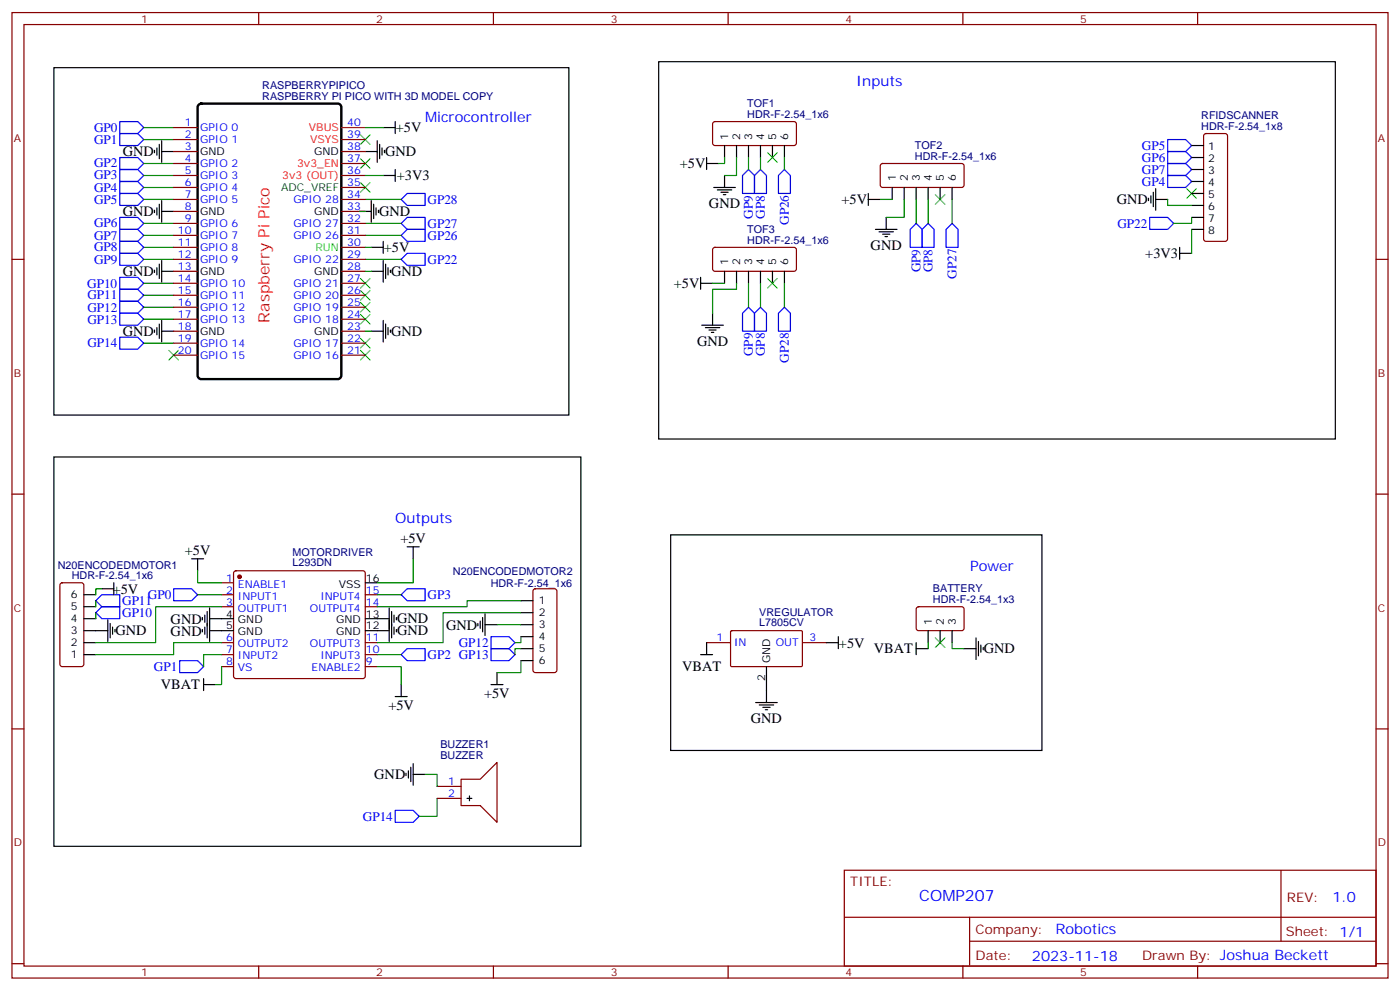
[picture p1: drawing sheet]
<svg xmlns="http://www.w3.org/2000/svg" width="412mm" height="292mm" viewBox="0 0 412 292" stroke-linecap="round" stroke-linejoin="round" font-family="sans-serif">
<g fill="none" stroke="#870000" stroke-width=".35">
<path d="M3.5 3.7h405.4v284.3h-405.4zM7.1 7.2h398.2v277.3h-398.2zM76.2 3.7v3.5M145.3 3.7v3.5M214.5 3.7v3.5M283.6 3.7v3.5M352.8 3.7v3.5M51.2 37.6h7M210.1 36l.5-.2 23.6 .1 .4 .6-.1 5.9-.6 .5-23.6-.1-.4-.6v-5.7zM354.8 39.5l.4-.2h5.7l.5 .2 .2 .5v30.4l-.2 .5-.5 .2h-5.7l-.5-.2-.2-.5v-30.4zM51.2 41.1h7M51.2 44.6h7"/>
<path d="M51.2 48.2h7M51.2 51.7h7M51.2 55.2h7M51.2 58.7h7M100.5 41.1h7.1M100.5 44.6h7.1M100.5 48.2h7.1M100.5 51.7h7.1M100.5 55.2h7.1M100.5 58.7h7.1M259.5 48.4l.5-.2h23.6l.4 .7-.1 5.9-.6 .4-23.6-.1-.4-.6v-5.6zM3.5 76.4h3.6"/>
<path d="M51.2 76.4h7M51.2 62.3h7M51.2 65.8h7M51.2 69.3h7M51.2 72.8h7M51.2 79.9h7M100.5 76.4h7.1M100.5 62.3h7.1M100.5 65.8h7.1M100.5 69.3h7.1M100.5 72.8h7.1M100.5 79.9h7.1"/>
<path d="M210.1 73.1l.5-.3 23.6 .1 .4 .7-.1 5.9-.6 .4-23.6-.1-.4-.6v-5.6zM405.3 76.4h3.6M51.2 83.4h7M51.2 87h7M51.2 90.5h7M51.2 94h7M51.2 97.5h7M100.5 83.4h7.1M100.5 87h7.1M100.5 90.5h7.1M100.5 94h7.1M100.5 97.5h7.1"/>
<path d="M51.2 101.1h7M51.2 104.6h7M100.5 101.1h7.1M100.5 104.6h7.1M3.5 145.5h3.6M405.3 145.5h3.6M17.9 171.8l.4-.2h5.7l.6 .5 .1 23.5-.5 .7h-5.9l-.6-.4-.1-23.6zM65.3 171.6h3.5M65.3 175.2h3.5M65.3 178.7h3.5M69 168.3l.5-.2h37.4l.5 .2 .2 .5v30.3l-.2 .5-.5 .2h-37.4l-.5-.2-.2-.5v-30.3zM107.6 175.2h3.5"/>
<path d="M107.6 178.7h3.5M157.2 173.6l.5-.2h5.6l.7 .4v23.6l-.4 .6-5.9 .1-.7-.5v-23.5zM270.1 178.9l.5-.2h13l.4 .7-.1 5.9-.6 .4h-13l-.4-.7v-5.6zM65.3 189.3h3.5M65.3 192.8h3.5M65.3 196.3h3.5M107.6 189.3h3.5M107.6 192.8h3.5M107.6 196.3h3.5M208.1 189.3h7.1M215.3 185.9l.2-.2 20.7 .1 .2 .3-.1 10-.3 .2h-20.6l-.2-.3zM236.4 189.3h7"/>
<path d="M3.5 214.7h3.6M405.3 214.7h3.6M128.8 231.6h7M128.8 235.1h7M135.8 229.5h5.7l4.9-5v17.7l-4.9-5h-5.7zM248.7 256.3h156.6v28.2h-156.6zM377.3 256.3v20.9M248.7 270.1h156.5M285.6 277.2h119.6M285.6 270.1v14.2M3.5 283.8h3.6M76.2 284.5v3.5"/>
<path d="M145.3 284.5v3.5M214.5 284.5v3.5M283.6 284.5v3.5M352.8 284.5v3.5M405.3 283.8h3.6"/>
</g>
<g fill="none" stroke="#000" stroke-width=".35">
<path d="M15.9 19.9h151.7v102.3h-151.7zM194 18.2h199.3v111.1h-199.3zM112.9 37.6h3.5M116.4 35.8v3.5M45.5 44.3v.7M46.2 43.6v2.1M46.9 42.5v4.2M47.6 44.6h3.6M47.6 41.5v6.3M47.6 59.1v6.3M107.6 44.6h3.5M109.4 59.1v6.3"/>
<path d="M111.1 41.5v6.3M111.8 42.5v4.2M112.5 43.6v2.1M112.9 51.7h3.5M113.2 44.3v.7M116.4 49.9v3.5M208.1 46.4v3.5M208.1 48.2h3.6M210.3 55.2h6.3M211.3 55.9h4.2M212.4 56.6h2.1M213.1 57.3h.7"/>
<path d="M213.4 42.9v3.5M213.4 51.7v3.5M217 42.9v3.5M220.5 42.9v3.5M224 42.9v3.5M227.5 42.9v3.5M231.1 42.9v3.5M255.8 58.7h3.5M255.8 57v3.5M262.8 55.2v3.5M266.3 55.2v3.5M269.9 55.2v3.5"/>
<path d="M273.4 55.2v3.5M276.9 55.2v3.5M280.5 55.2v3.5M338.3 58.4v.7M339 57.7v2.1M339.7 56.6v4.3M340.4 58.7h3.6M340.4 55.6v6.3M351 42.9h3.5M351 46.4h3.5M351 49.9h3.5M351 53.4h3.5"/>
<path d="M351 57h3.5M45.5 61.9v.7M45.5 79.6v.7M46.2 61.2v2.1M46.2 78.8v2.2M46.9 60.1v4.3M46.9 77.8v4.2M47.6 76.7v6.4M47.6 62.3h3.6M47.6 79.9h3.6M105.8 62.3h3.6M109.4 79.9h3.5"/>
<path d="M109.4 72.8h3.5M110.1 60.1v4.3M110.8 61.2v2.1M111.5 61.9v.7M112.9 71.1v3.5M112.9 76.7v6.4M113.6 77.8v4.2M114.3 78.8v2.2M115 79.6v.7M213.4 79.9v3.5M217 79.9v3.5M220.5 79.9v3.5"/>
<path d="M224 79.9v3.5M227.5 79.9v3.5M231.1 79.9v3.5M257.9 67.6h6.3M258.9 68.3h4.3M260 69h2.1M260.7 69.7h.7M261.1 64v3.6M347.5 74.6h3.5M347.5 72.8v3.6M351 67.6h3.5M351 60.5h3.5"/>
<path d="M351 64h3.5M45.5 97.2v.7M46.2 96.5v2.1M46.9 95.4v4.3M47.6 94.4v6.3M47.6 97.5h3.6M109.4 97.5h3.5M112.9 94.4v6.3M113.6 95.4v4.3M114.3 96.5v2.1M115 97.2v.7M206.4 83.4h3.5"/>
<path d="M206.4 81.7v3.5M206.7 95.8h6.4M207.8 96.5h4.2M208.8 97.2h2.2M209.5 97.9h.8M209.9 92.3v3.5M15.9 134.6h155.2v114.6h-155.2zM197.6 157.5h109.3v63.5h-109.3zM24.7 178.7h3.5M24.7 175.2h3.5M30 173.4h3.5M33.5 171.6v3.6"/>
<path d="M56.4 164.6h3.6M58.2 164.6v3.5M61.7 179v9.9M107.6 171.6h3.5M114.7 179v9.9M119.9 161h3.6M121.7 161v3.6M153.5 176.9h3.5M24.7 182.2h3.5M24.7 185.7h7M24.7 189.3h3.5M24.7 192.8h3.5"/>
<path d="M31.7 182.6v6.3M32.5 183.6v4.3M33.2 184.7v2.1M33.9 185.4v.7M59.6 181.9v.7M59.6 185.4v.7M60 199.8v3.6M60.3 181.2v2.1M60.3 184.7v2.1M61 180.1v7.8M61.7 182.2h7.1M61.7 185.7h7.1"/>
<path d="M107.6 182.2h7.1M107.6 185.7h7.1M115.4 180.1v7.8M116.1 181.2v2.1M116.1 184.7v2.1M116.8 181.9v.7M116.8 185.4v.7M140.8 183.6v.7M141.5 182.9v2.1M142.2 181.9v4.2M142.9 184h3.5M142.9 180.8v6.3"/>
<path d="M146.4 198.1v3.5M153.5 191h3.5M153.5 180.4h3.5M153.5 184h3.5M153.5 187.5h3.5M153.5 194.6h3.5M206.4 192.8h3.5M208.1 189.3v3.5M225.8 196.3v10.6M243.4 189.3h3.5M246.9 187.5v3.5M269.9 191h3.5"/>
<path d="M269.9 189.3v3.5M273.4 185.7v3.6M276.9 185.7v3.6M280.5 185.7v3.6M284 191h3.5M287.5 187.9v6.3M288.2 188.9v4.2M288.9 190v2.1M289.6 190.7v.7M60 201.6h3.5M116.4 205.1h3.5M118.2 201.6v3.5"/>
<path d="M144.6 201.6h3.6M222.6 206.9h6.4M223.7 207.6h4.2M224.7 208.3h2.1M225.4 209h.7M119.6 227.7v.7M120.3 227v2.1M121 226v4.2M121.7 224.9v6.3M121.7 228.1h3.5M137.6 235.1h1.4M138.3 234.4v1.4"/>
</g>
<circle cx="70.6" cy="169.9" r=".53" fill="#870000" stroke="#870000" stroke-width=".35"/>
<g fill="none" stroke="#00f" stroke-width=".35">
<path d="M35.3 35.8h5.3l1.7 1.8-1.7 1.7h-5.3zM35.3 39.3h5.3l1.7 1.8-1.7 1.8h-5.3zM35.3 46.4h5.3l1.7 1.8-1.7 1.7h-5.3zM35.3 49.9h5.3l1.7 1.8-1.7 1.7h-5.3zM35.3 57h5.3l1.7 1.7-1.7 1.8h-5.3zM35.3 53.4h5.3l1.7 1.8-1.7 1.8h-5.3zM118.2 58.7l1.7-1.7h5.3v3.5h-5.3zM220.5 49.9l1.7 1.8v5.3h-3.5v-5.3zM224 49.9l1.8 1.8v5.3h-3.6v-5.3zM231.1 49.9l1.7 1.8v5.3h-3.5v-5.3zM344 41.1h5.2l1.8 1.8-1.8 1.7h-5.2zM344 44.6h5.2l1.8 1.8-1.8 1.8h-5.2z"/>
<path d="M344 48.2h5.2l1.8 1.7-1.8 1.8h-5.2zM344 51.7h5.2l1.8 1.7-1.8 1.8h-5.2zM35.3 74.6h5.3l1.7 1.8-1.7 1.7h-5.3zM35.3 71.1h5.3l1.7 1.7-1.7 1.8h-5.3zM35.3 64h5.3l1.7 1.8-1.7 1.8h-5.3zM35.3 67.6h5.3l1.7 1.7-1.7 1.8h-5.3zM118.2 65.8l1.7-1.8h5.3v3.6h-5.3zM118.2 76.4l1.7-1.8h5.3v3.5h-5.3zM118.2 69.3l1.7-1.7h5.3v3.5h-5.3zM268.1 67.6l1.8-1.8 1.7 1.8v5.2h-3.5zM273.4 65.8l1.8 1.8v5.2h-3.6v-5.2zM280.5 65.8l1.7 1.8v5.2h-3.5v-5.2z"/>
<path d="M338.7 64h5.3l1.7 1.8-1.7 1.8h-5.3zM35.3 81.7h5.3l1.7 1.7-1.7 1.8h-5.3zM35.3 85.2h5.3l1.7 1.8-1.7 1.7h-5.3zM35.3 99.3h5.3l1.7 1.8-1.7 1.7h-5.3zM35.3 88.7h5.3l1.7 1.8-1.7 1.8h-5.3zM35.3 92.3h5.3l1.7 1.7-1.7 1.8h-5.3zM220.5 90.5l1.7 1.8v5.2h-3.5v-5.2zM224 90.5l1.8 1.8v5.2h-3.6v-5.2zM231.1 90.5l1.7 1.8v5.2h-3.5v-5.2zM28.2 176.9l1.8-1.7h5.3v3.5h-5.3zM51.2 173.4h5.2l1.8 1.8-1.8 1.7h-5.2zM118.2 175.2l1.7-1.8h5.3v3.5h-5.3z"/>
<path d="M28.2 180.4l1.8-1.7h5.3v3.5h-5.3zM52.9 194.6h5.3l1.8 1.7-1.8 1.8h-5.3zM118.2 192.8l1.7-1.8h5.3v3.6h-5.3zM144.6 187.5h5.3l1.8 1.8-1.8 1.7h-5.3zM144.6 191h5.3l1.8 1.8-1.8 1.8h-5.3zM116.4 238.7h5.3l1.8 1.7-1.8 1.8h-5.3z"/>
</g>
<g fill="none" stroke="#008700" stroke-width=".35">
<path d="M42.3 37.6h8.9M107.6 37.6h5.3M42.3 41.1h8.9M42.3 48.2h8.9M42.3 51.7h8.9M42.3 58.7h8.9M42.3 55.2h8.9M107.6 51.7h5.3M107.6 58.7h10.6M213.4 46.4v1.8h-1.7M217 46.4v5.3h-3.6M220.5 46.4v3.5"/>
<path d="M224 46.4v3.5M231.1 46.4v3.5M259.3 58.7h3.5M266.3 58.7v5.3h-5.2M269.9 58.7v7.1M273.4 58.7v7.1M280.5 58.7v7.1M344 58.7v1.8h7M42.3 65.8h8.9M42.3 76.4h8.9M42.3 72.8h8.9M42.3 69.3h8.9"/>
<path d="M105.8 62.3h1.8M107.6 65.8h10.6M107.6 76.4h10.6M107.6 72.8h1.8M107.6 69.3h10.6M107.6 79.9h1.8M351 64v1.8h-5.3M351 67.6v7M42.3 83.4h8.9M42.3 87h8.9M42.3 90.5h8.9M42.3 94h8.9"/>
<path d="M107.6 97.5h1.8M209.9 83.4h3.5M217 83.4v1.8h-7.1v7.1M220.5 83.4v7.1M224 83.4v7.1M231.1 83.4v7.1M42.3 101.1h8.9M28.2 176.9v1.8M30 173.4h-1.8v1.8M58.2 168.1v3.5h7.1M58.2 175.2h7.1M65.3 178.7h-19.4v10.6h-17.7"/>
<path d="M111.1 175.2h7.1M121.7 164.6v7h-10.6M153.5 176.9h-15.9v1.8h-26.5M28.2 180.4v1.8M65.3 192.8h-5.3v3.5M65.3 196.3v5.3h-1.8M65.3 189.3h-14.1v3.5h-23M111.1 196.3h7.1v5.3M111.1 192.8h7.1M146.4 184h7.1M153.5 180.4h-23v8.9h-19.4M153.5 191h-1.8v1.8"/>
<path d="M153.5 187.5v1.8h-1.8M153.5 194.6v3.5h-7.1M273.4 189.3v1.7M280.5 189.3v1.7h3.5M125.2 228.1h3.6v3.5M128.8 235.1v5.3h-5.3"/>
</g>
<g fill="none" stroke="#3c3" stroke-width=".35">
<path d="M106.2 39.7l2.8 2.8M109 39.7l-2.8 2.8M106.2 53.8l2.8 2.8M106.2 46.7l2.8 2.9M109 53.8l-2.8 2.8M109 46.7l-2.8 2.9M226.1 45l2.9 2.8M229 45l-2.9 2.8M275.5 57.3l2.8 2.8M278.3 57.3l-2.8 2.8M349.6 55.6l2.8 2.8M352.4 55.6l-2.8 2.8"/>
<path d="M106.2 92.6l2.8 2.8M106.2 99.7l2.8 2.8M106.2 89.1l2.8 2.8M106.2 82l2.8 2.8M106.2 85.5l2.8 2.9M109 92.6l-2.8 2.8M109 99.7l-2.8 2.8M109 89.1l-2.8 2.8M109 82l-2.8 2.8M109 85.5l-2.8 2.9M226.1 82l2.9 2.8M229 82l-2.9 2.8"/>
<path d="M49.7 103.2l2.9 2.8M52.6 103.2l-2.9 2.8M106.2 103.2l2.8 2.8M109 103.2l-2.8 2.8M275.5 187.9l2.8 2.8M278.3 187.9l-2.8 2.8"/>
</g>
<path d="M58.4 30.9l.9-.4h40.2l.6 .2 .4 .5v79.4l-.2 .6-.5 .4-40.5 .1-.7-.3-.3-.5-.1-79.3z" fill="none" stroke="#000" stroke-width=".71"/>
<path d="M100.5 37.6h7.1" fill="none" stroke="#f00" stroke-width=".35"/>
<text font-size="4.6" fill="#f00" x="79.4" y="95" transform="rotate(-90 79.4 95)">Raspberry Pi Pico</text>
<text font-size="4.6" fill="#00f" x="270.8" y="265.3">COMP207</text>
<g font-size="4.2" fill="#00f">
<text x="252.2" y="25.2">Inputs</text>
<text x="125.2" y="35.8">Microcontroller</text>
<text x="116.4" y="154">Outputs</text>
<text x="285.8" y="168.1">Power</text>
<text x="392.5" y="265.6">1.0</text>
<text x="310.9" y="275.1">Robotics</text>
<text x="304" y="282.9">2023-11-18</text>
</g>
<g font-size="4.2">
<text x="116.6" y="39">+5V</text>
<text x="36.2" y="46.1">GND</text>
<text x="113.4" y="46.1">GND</text>
<text x="116.9" y="53.1">+3V3</text>
<text x="200.3" y="49.6">+5V</text>
<text x="36.2" y="63.7">GND</text>
<text x="111.7" y="63.7">GND</text>
<text x="208.8" y="61.2">GND</text>
<text x="247.9" y="60.2">+5V</text>
<text x="329" y="60.2">GND</text>
<text x="113.1" y="74.3">+5V</text>
<text x="256.5" y="73.5">GND</text>
<text x="337.4" y="76">+3V3</text>
<text x="36.2" y="81.3">GND</text>
<text x="115.2" y="81.3">GND</text>
<text x="198.5" y="84.9">+5V</text>
<text x="36.2" y="99">GND</text>
<text x="115.2" y="99">GND</text>
<text x="205.3" y="101.8">GND</text>
<text x="117.9" y="159.9">+5V</text>
<text x="54.4" y="163.5">+5V</text>
<text x="33.2" y="174.8">+5V</text>
<text x="50.3" y="183.6">GND</text>
<text x="116.9" y="183.6">GND</text>
<text x="131.4" y="185.4">GND</text>
<text x="34" y="187.1">GND</text>
<text x="50.3" y="187.2">GND</text>
<text x="116.9" y="187.1">GND</text>
<text x="247.1" y="190.7">+5V</text>
<text x="200.9" y="197.7">VBAT</text>
<text x="257.4" y="192.5">VBAT</text>
<text x="289.8" y="192.4">GND</text>
<text x="47.4" y="203">VBAT</text>
<text x="114.4" y="209.1">+5V</text>
<text x="142.6" y="205.5">+5V</text>
<text x="221.2" y="212.9">GND</text>
<text x="110.2" y="229.5">GND</text>
</g>
<g font-size="3.9" fill="#00f">
<text x="27.7" y="38.8">GP0</text>
<text x="27.7" y="42.3">GP1</text>
<text x="336.4" y="44.1">GP5</text>
<text x="336.4" y="47.7">GP6</text>
<text x="27.7" y="49.3">GP2</text>
<text x="27.7" y="52.8">GP3</text>
<text x="336.4" y="51.2">GP7</text>
<text x="27.7" y="60">GP5</text>
<text x="27.7" y="56.4">GP4</text>
<text x="125.9" y="60">GP28</text>
<text x="336.4" y="54.7">GP4</text>
<text x="221.8" y="64.4" transform="rotate(-90 221.8 64.4)">GP9</text>
<text x="225.3" y="64.4" transform="rotate(-90 225.3 64.4)">GP8</text>
<text x="27.7" y="67">GP6</text>
<text x="27.7" y="70.6">GP7</text>
<text x="125.9" y="67.1">GP27</text>
<text x="125.9" y="70.6">GP26</text>
<text x="232.3" y="66.3" transform="rotate(-90 232.3 66.3)">GP26</text>
<text x="329.2" y="67.1">GP22</text>
<text x="27.7" y="77.6">GP9</text>
<text x="27.7" y="74">GP8</text>
<text x="125.9" y="77.8">GP22</text>
<text x="271.1" y="80.2" transform="rotate(-90 271.1 80.2)">GP9</text>
<text x="274.7" y="80.2" transform="rotate(-90 274.7 80.2)">GP8</text>
<text x="281.7" y="82.1" transform="rotate(-90 281.7 82.1)">GP27</text>
<text x="25.7" y="84.7">GP10</text>
<text x="25.8" y="88.2">GP11</text>
<text x="25.8" y="91.7">GP12</text>
<text x="25.8" y="95.3">GP13</text>
<text x="25.8" y="102.3">GP14</text>
<text x="221.8" y="104.9" transform="rotate(-90 221.8 104.9)">GP9</text>
<text x="225.3" y="104.9" transform="rotate(-90 225.3 104.9)">GP8</text>
<text x="232.3" y="106.8" transform="rotate(-90 232.3 106.8)">GP28</text>
<text x="36" y="178.3">GP11</text>
<text x="43.6" y="176.4">GP0</text>
<text x="125.9" y="176.5">GP3</text>
<text x="36" y="181.8">GP10</text>
<text x="135.1" y="190.5">GP12</text>
<text x="45.3" y="197.6">GP1</text>
<text x="125.9" y="194.1">GP2 GP13</text>
<text x="106.9" y="241.7">GP14</text>
</g>
<g font-size="3.9" fill="#800">
<text x="250.5" y="260.9">TITLE:</text>
<text x="379.1" y="265.6">REV:</text>
<text x="287.4" y="275.1">Company:</text>
<text x="378.7" y="275.7">Sheet: 1/1</text>
<text x="287.4" y="282.8">Date:</text>
<text x="336.4" y="282.8">Drawn By: Joshua Beckett</text>
</g>
<g font-size="3.2" fill="#800">
<text x="41.6" y="6.7">1</text>
<text x="110.8" y="6.7">2</text>
<text x="179.9" y="6.7">3</text>
<text x="249.1" y="6.7">4</text>
<text x="318.2" y="6.7">5</text>
<text x="4.1" y="41.8">A</text>
<text x="405.9" y="41.8">A</text>
<text x="4.1" y="110.9">B</text>
<text x="405.9" y="110.9">B</text>
<text x="4.1" y="180.1">C</text>
<text x="405.9" y="180.1">C</text>
<text x="4.1" y="249.2">D</text>
<text x="405.9" y="249.2">D</text>
<text x="41.6" y="287.5">1</text>
<text x="110.8" y="287.5">2</text>
<text x="179.9" y="287.5">3</text>
<text x="249.1" y="287.5">4</text>
<text x="318.2" y="287.5">5</text>
</g>
<g font-size="3.2" fill="#000080">
<text x="77.2" y="29.5">RASPBERRY PI PICO WITH 3D MODEL COPY</text>
<text x="77.2" y="26.3">RASPBERRYPIPICO</text>
<text x="220.1" y="34.7">HDR-F-2.54_1x6</text>
<text x="220.1" y="31.6">TOF1</text>
<text x="353.8" y="35.1">RFIDSCANNER</text>
<text x="353.8" y="38.3">HDR-F-2.54_1x8</text>
<text x="269.5" y="47.1">HDR-F-2.54_1x6</text>
<text x="269.5" y="44">TOF2</text>
<text x="220.1" y="71.8">HDR-F-2.54_1x6</text>
<text x="220.1" y="68.7">TOF3</text>
<text x="17" y="167.5">N20ENCODEDMOTOR1</text>
<text x="86.2" y="166.8">L293DN</text>
<text x="86.2" y="163.7">MOTORDRIVER</text>
<text x="21.2" y="170.6">HDR-F-2.54_1x6</text>
<text x="133.4" y="169.2">N20ENCODEDMOTOR2</text>
<text x="144.5" y="172.8">HDR-F-2.54_1x6</text>
<text x="274.8" y="177.6">HDR-F-2.54_1x3</text>
<text x="274.8" y="174.5">BATTERY</text>
<text x="223.6" y="184.4">L7805CV</text>
<text x="223.6" y="181.3">VREGULATOR</text>
<text x="129.7" y="220.3">BUZZER1</text>
<text x="129.7" y="223.5">BUZZER</text>
</g>
<g font-size="3.2" fill="#00f">
<text x="54.4" y="37.2">1</text>
<text x="54.4" y="40.7">2</text>
<text x="58.9" y="38.6">GPIO 0</text>
<text x="102.3" y="40.7">39</text>
<text x="102.3" y="37.2">40</text>
<text x="54.4" y="44.3">3</text>
<text x="54.4" y="47.8">4</text>
<text x="58.9" y="42.2">GPIO 1</text>
<text x="102.3" y="47.8">37</text>
<text x="102.3" y="44.3">38</text>
<text x="54.4" y="51.3">5</text>
<text x="58.9" y="49.2">GPIO 2</text>
<text x="58.9" y="52.7">GPIO 3</text>
<text x="102.3" y="51.3">36</text>
<text x="54.4" y="54.9">6</text>
<text x="54.4" y="58.4">7</text>
<text x="58.9" y="56.3">GPIO 4</text>
<text x="58.9" y="59.8">GPIO 5</text>
<text x="86.5" y="59.8">GPIO 28</text>
<text x="102.3" y="58.4">34</text>
<text x="102.3" y="54.9">35</text>
<text x="54.4" y="61.9">8</text>
<text x="54.4" y="65.4">9</text>
<text x="102.3" y="65.4">32</text>
<text x="102.3" y="61.9">33</text>
<text x="52.4" y="69">10</text>
<text x="58.9" y="66.9">GPIO 6</text>
<text x="58.9" y="70.4">GPIO 7</text>
<text x="86.5" y="70.4">GPIO 26</text>
<text x="86.5" y="66.9">GPIO 27</text>
<text x="102.3" y="69">31</text>
<text x="52.4" y="72.5">11</text>
<text x="52.4" y="76">12</text>
<text x="58.9" y="73.9">GPIO 8</text>
<text x="58.9" y="77.4">GPIO 9</text>
<text x="86.5" y="77.4">GPIO 22</text>
<text x="102.3" y="76">29</text>
<text x="102.3" y="72.5">30</text>
<text x="52.4" y="79.6">13</text>
<text x="52.4" y="83.1">14</text>
<text x="102.3" y="83.1">27</text>
<text x="102.3" y="79.6">28</text>
<text x="52.4" y="86.6">15</text>
<text x="58.9" y="84.5">GPIO 10</text>
<text x="58.9" y="88">GPIO 11</text>
<text x="86.5" y="88">GPIO 20</text>
<text x="86.5" y="84.5">GPIO 21</text>
<text x="102.3" y="86.6">26</text>
<text x="52.4" y="90.1">16</text>
<text x="52.4" y="93.7">17</text>
<text x="58.9" y="91.5">GPIO 12</text>
<text x="58.9" y="95.1">GPIO 13</text>
<text x="86.5" y="95.1">GPIO 18</text>
<text x="86.5" y="91.5">GPIO 19</text>
<text x="102.3" y="93.7">24</text>
<text x="102.3" y="90.1">25</text>
<text x="52.4" y="97.2">18</text>
<text x="52.4" y="100.7">19</text>
<text x="102.3" y="100.7">22</text>
<text x="102.3" y="97.2">23</text>
<text x="52.4" y="104.2">20</text>
<text x="58.9" y="102.1">GPIO 14</text>
<text x="58.9" y="105.7">GPIO 15</text>
<text x="86.5" y="105.7">GPIO 16</text>
<text x="86.5" y="102.1">GPIO 17</text>
<text x="102.3" y="104.2">21</text>
<text x="66.6" y="171.3">1</text>
<text x="70.1" y="173">ENABLE1</text>
<text x="66.6" y="174.8">2</text>
<text x="66.6" y="178.3">3</text>
<text x="70.1" y="176.6">INPUT1</text>
<text x="94.4" y="176.6">INPUT4</text>
<text x="107.8" y="178.3">14</text>
<text x="107.8" y="174.8">15</text>
<text x="70.1" y="180.1">OUTPUT1</text>
<text x="91.3" y="180.1">OUTPUT4</text>
<text x="66.6" y="188.9">6</text>
<text x="70.1" y="190.7">OUTPUT2</text>
<text x="91.3" y="190.7">OUTPUT3</text>
<text x="107.8" y="188.9">11</text>
<text x="211.1" y="188.9">1</text>
<text x="216.3" y="190.3">IN</text>
<text x="228.5" y="190.3">OUT</text>
<text x="238.5" y="188.9">3</text>
<text x="66.6" y="192.4">7</text>
<text x="66.6" y="196">8</text>
<text x="70.1" y="194.2">INPUT2</text>
<text x="70.1" y="197.7">VS</text>
<text x="91.8" y="197.7">ENABLE2</text>
<text x="94.4" y="194.2">INPUT3</text>
<text x="107.8" y="196">9</text>
<text x="107.8" y="192.4">10</text>
<text x="132" y="231.2">1</text>
<text x="132" y="234.8">2</text>
</g>
<g font-size="3.2" fill="#f00">
<text x="91" y="38.6">VBUS</text>
<text x="91.4" y="42.2">VSYS</text>
<text x="83.2" y="52.7">3v3 (OUT)</text>
<text x="87.5" y="49.2">3v3_EN</text>
</g>
<g font-size="3.2">
<text x="214.5" y="41.1" transform="rotate(-90 214.5 41.1)">1</text>
<text x="218" y="41.1" transform="rotate(-90 218 41.1)">2</text>
<text x="221.5" y="41.1" transform="rotate(-90 221.5 41.1)">3</text>
<text x="225.1" y="41.1" transform="rotate(-90 225.1 41.1)">4</text>
<text x="228.6" y="41.1" transform="rotate(-90 228.6 41.1)">5</text>
<text x="232.1" y="41.1" transform="rotate(-90 232.1 41.1)">6</text>
<text x="58.9" y="45.7">GND</text>
<text x="92.6" y="45.7">GND</text>
<text x="355.8" y="44.3">1</text>
<text x="355.8" y="47.8">2</text>
<text x="263.9" y="53.4" transform="rotate(-90 263.9 53.4)">1</text>
<text x="267.4" y="53.4" transform="rotate(-90 267.4 53.4)">2</text>
<text x="270.9" y="53.4" transform="rotate(-90 270.9 53.4)">3</text>
<text x="274.5" y="53.4" transform="rotate(-90 274.5 53.4)">4</text>
<text x="278" y="53.4" transform="rotate(-90 278 53.4)">5</text>
<text x="281.5" y="53.4" transform="rotate(-90 281.5 53.4)">6</text>
<text x="355.8" y="51.3">3</text>
<text x="355.8" y="54.9">4</text>
<text x="355.8" y="58.4">5</text>
<text x="58.9" y="63.3">GND</text>
<text x="92.6" y="63.3">GND</text>
<text x="355.8" y="61.9">6</text>
<text x="355.8" y="65.4">7</text>
<text x="355.8" y="69">8</text>
<text x="58.9" y="81">GND</text>
<text x="92.6" y="81">GND</text>
<text x="214.5" y="78.1" transform="rotate(-90 214.5 78.1)">1</text>
<text x="218" y="78.1" transform="rotate(-90 218 78.1)">2</text>
<text x="221.5" y="78.1" transform="rotate(-90 221.5 78.1)">3</text>
<text x="225.1" y="78.1" transform="rotate(-90 225.1 78.1)">4</text>
<text x="228.6" y="78.1" transform="rotate(-90 228.6 78.1)">5</text>
<text x="232.1" y="78.1" transform="rotate(-90 232.1 78.1)">6</text>
<text x="58.9" y="98.6">GND</text>
<text x="92.6" y="98.6">GND</text>
<text x="99.8" y="173">VSS</text>
<text x="107.8" y="171.3">16</text>
<text x="20.9" y="179.7">5</text>
<text x="20.9" y="176.2">6</text>
<text x="158.7" y="178">1</text>
<text x="20.9" y="183.3">4</text>
<text x="66.6" y="181.9">4</text>
<text x="66.6" y="185.4">5</text>
<text x="70.1" y="183.6">GND</text>
<text x="99" y="183.6">GND</text>
<text x="107.8" y="185.4">12</text>
<text x="107.8" y="181.9">13</text>
<text x="158.7" y="181.5">2</text>
<text x="158.7" y="185">3</text>
<text x="274.5" y="184" transform="rotate(-90 274.5 184)">1</text>
<text x="278" y="184" transform="rotate(-90 278 184)">2</text>
<text x="281.5" y="184" transform="rotate(-90 281.5 184)">3</text>
<text x="20.9" y="190.3">2</text>
<text x="20.9" y="186.8">3</text>
<text x="70.1" y="187.1">GND</text>
<text x="99" y="187.1">GND</text>
<text x="158.7" y="188.6">4</text>
<text x="20.9" y="193.9">1</text>
<text x="158.7" y="192.1">5</text>
<text x="158.7" y="195.6">6</text>
<text x="226.8" y="195.3" transform="rotate(-90 226.8 195.3)">GND</text>
<text x="225.4" y="200.5" transform="rotate(-90 225.4 200.5)">2</text>
</g>
<text font-size="3.2" fill="#060" x="82.8" y="56.3">ADC_VREF</text>
<text font-size="3.2" fill="#0f0" x="92.9" y="73.9">RUN</text>
</svg>
